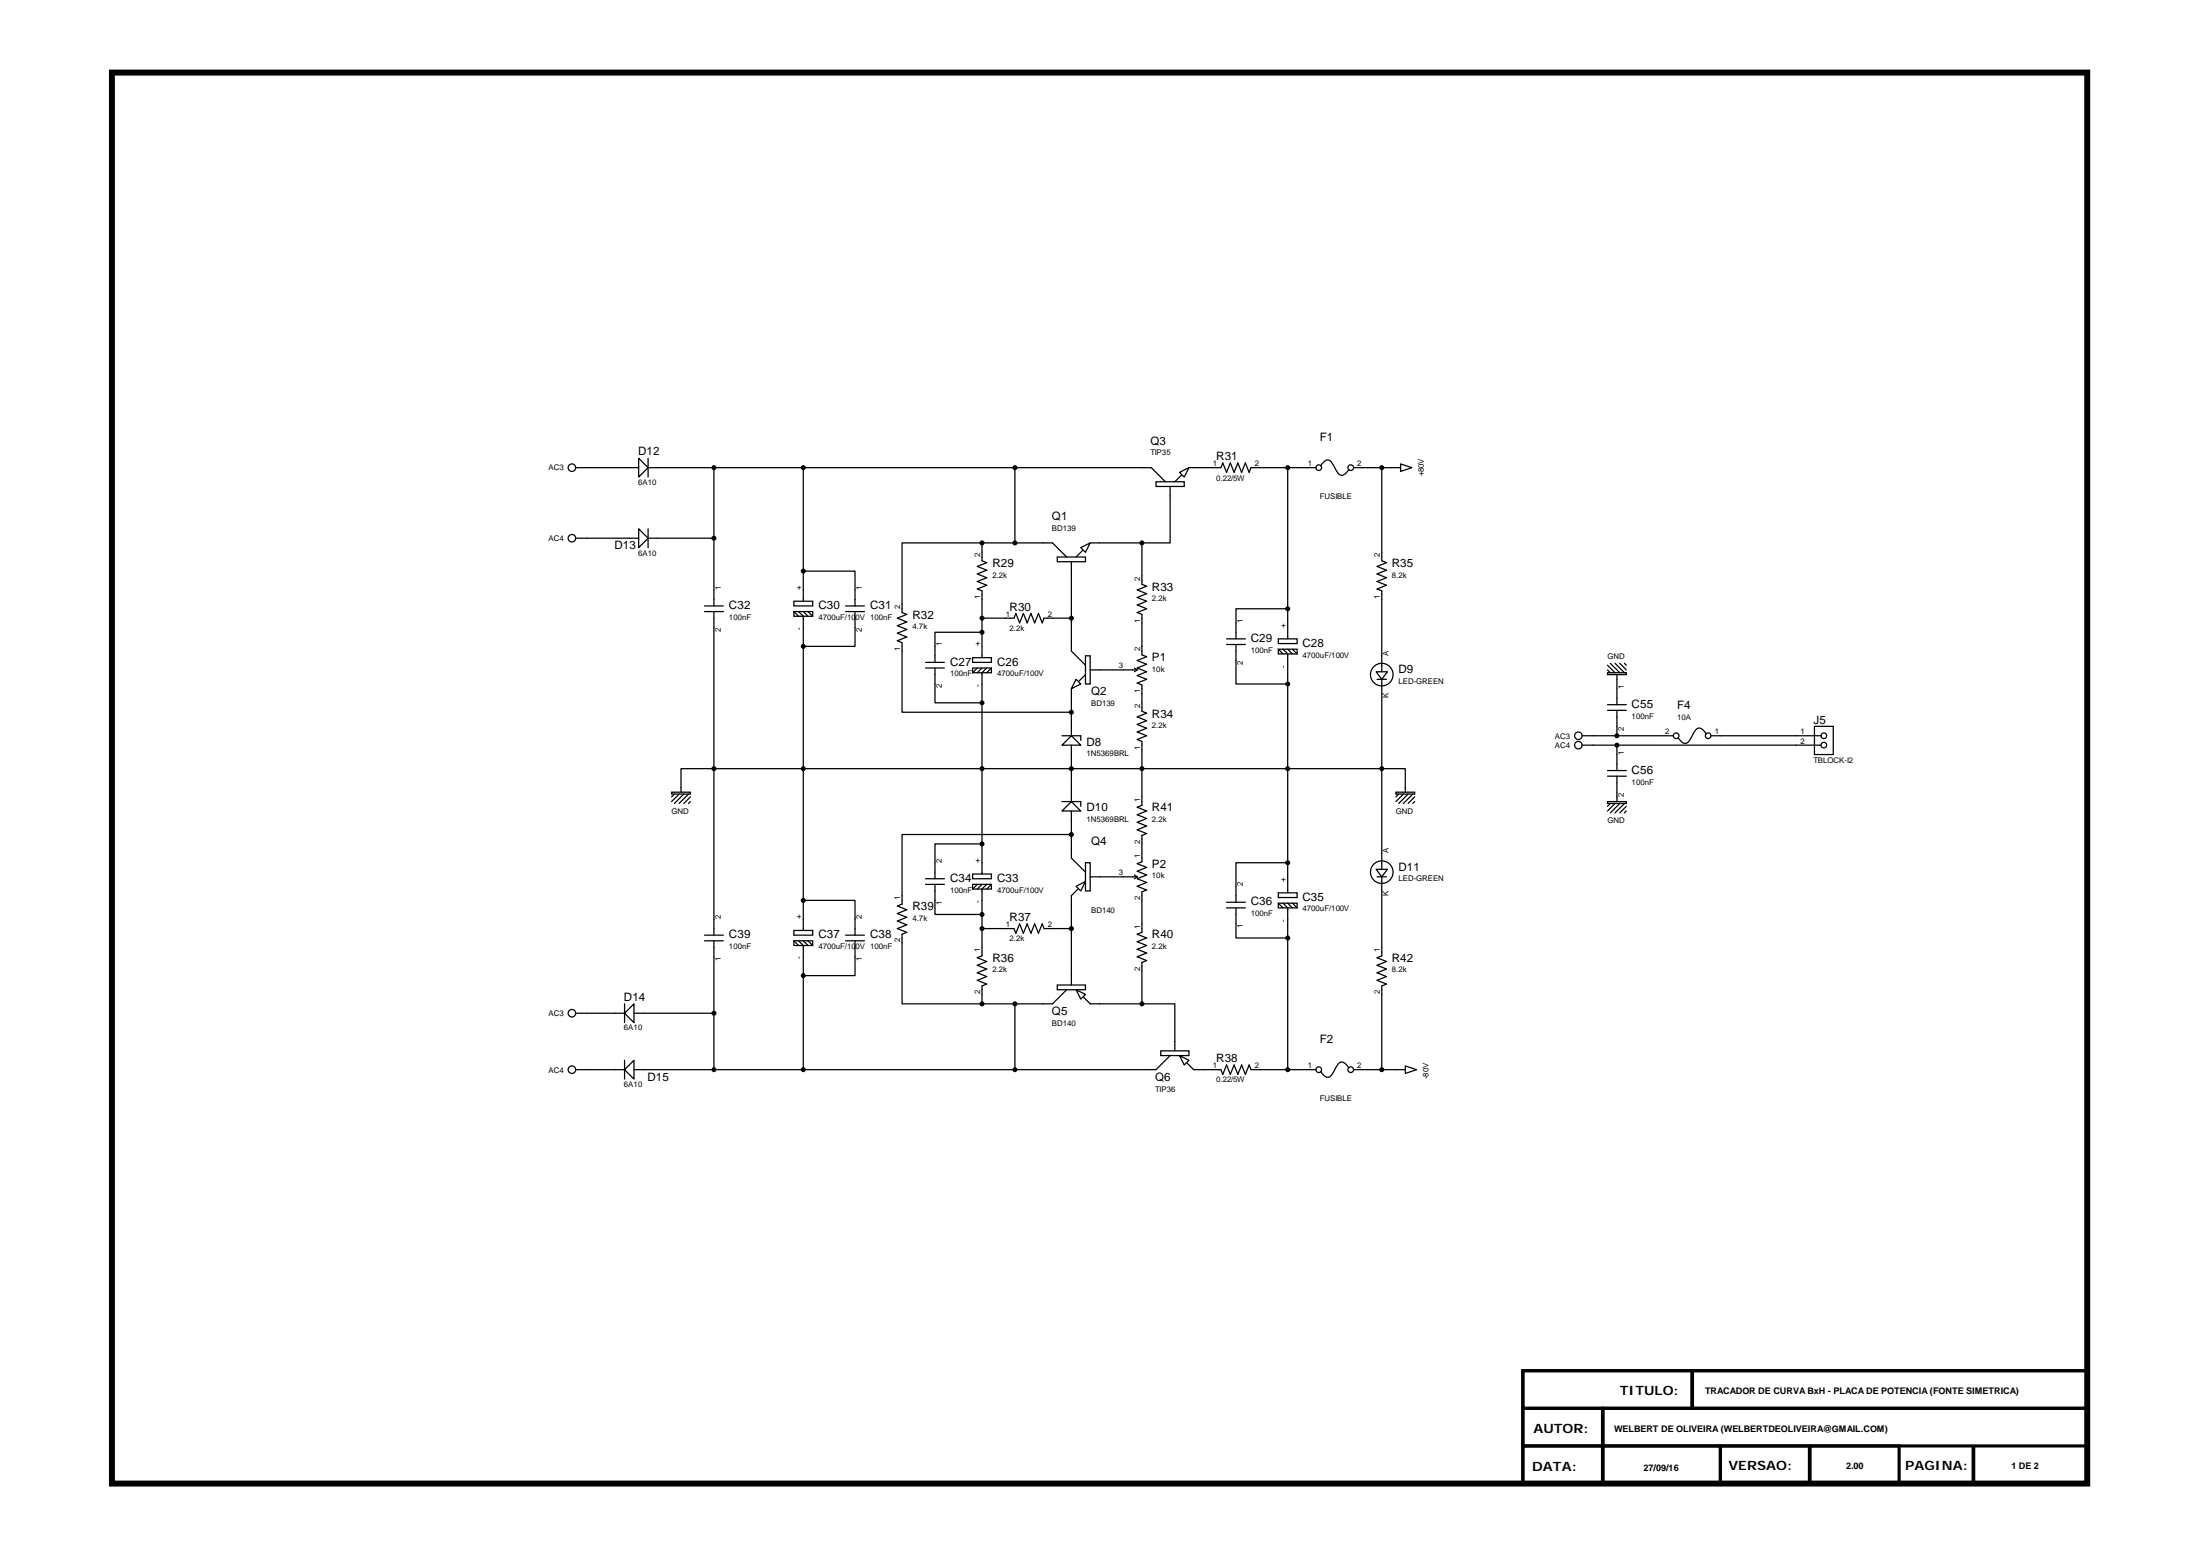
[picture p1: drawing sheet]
<svg xmlns="http://www.w3.org/2000/svg" width="594mm" height="420mm" viewBox="0 0 594 420" stroke-linecap="round" stroke-linejoin="round" font-family="sans-serif">
<g fill="none" stroke="#000" stroke-width=".34">
<path d="M155.4 126.3h17.1M172.5 123.7l2.5 2.6-2.5 2.5zM175 126.3h135.9l3.8 3.8M175 123.7v5.1M192.8 126.3v37.3M216.9 126.3v36M274.1 126.3v20.3M312.2 130.1h7.6v1.3h-7.6zM316 131.4v15.2h-7.6M318.5 127.6l2.6-1.3-1.3 2.5zM319 128.3l-1.8 1.8M321.1 126.3h8.6l.5-1.3 1 2.6 1-2.6 1 2.6 1.1-2.6 1 2.6 1-2.6 1 2.6 .5-1.3h17.5"/>
<path d="M347.7 126.3v46.2M356.6 125.8a2.1 2.1 0 0 1 2.3-1.5l.8 .8 1.1 1.8a1.71 1.71 0 0 0 2.1 1.3l1.3-1.4M365.5 126.3h12.7M373.1 126.3v25.1l1.3 .5-2.5 1.1 2.5 1-2.5 1 2.5 1-2.5 1 2.5 1-2.5 1 1.2 .6v21.8M378.2 125.3l3.1 1-3.1 1zM155.4 145.3h17.1M172.5 142.8l2.5 2.5-2.5 2.6zM175 145.3h17.8M175 142.8v5.1M216.9 154.2h14v9.4M265.2 146.6h-21.6v18.8l1.3 .5-2.6 1 2.6 1-2.6 1.1 2.6 1-2.6 1 2.6 1-2.6 1 1.3 .5v18.8h45.7M265.2 146.6v4.8l1.2 .5-2.5 1.1 2.5 1-2.5 1 2.5 1-2.5 1 2.5 1-2.5 1 1.3 .6v18"/>
<path d="M265.2 146.6h19l3.8 3.8M285.5 150.4h7.6v1.3h-7.6zM289.3 151.7v24.1l3.8 3.8M291.8 147.9l2.6-1.3-1.3 2.5zM292.4 148.6l-1.8 1.8M294.4 146.6h14M308.4 146.6v11.2l1.2 .5-2.5 1 2.5 1-2.5 1 2.5 1-2.5 1.1 2.5 1-2.5 1 1.3 .5v10.9l1.2 .5-2.5 1.1 2.5 1-2.5 1 2.5 1-2.5 1 2.5 1-2.5 1 1.3 .6v7.1l1.2 .5-2.5 1 2.5 1-2.5 1 2.5 1-2.5 1.1 2.5 1-2.5 1 1.3 .5v17.3l-1.3 .5 2.5 1-2.5 1 2.5 1-2.5 1 2.5 1.1-2.5 1 2.5 1-1.2 .5v7.1l-1.3 .5 2.5 1-2.5 1 2.5 1.1-2.5 1 2.5 1-2.5 1 2.5 1-1.2 .5v11l-1.3 .5 2.5 1-2.5 1 2.5 1-2.5 1 2.5 1-2.5 1.1 2.5 1-1.2 .5v11.2M190.2 163.6h5.1M190.2 165.1h5.1M192.8 165.1v87.4M214.4 162.3h5.1v1.3h-5.1zM214.4 165.1h5.1v1.3h-5.1z"/>
<path d="M214.4 165.1l1.2 1.3M215.6 165.1l1.3 1.3v84.8M216.9 165.1l1.3 1.3M218.2 165.1l1.3 1.3M228.3 163.6h5.1M228.3 165.1h5.1M230.9 165.1v9.4h-14M249.9 178.9h5.1M262.6 177.6h5.1v1.3h-5.1zM265.2 170.7h-12.7v8.2M265.2 166.9h8.6l.5-1.2 1 2.5 1.1-2.5 1 2.5 1-2.5 1 2.5 1-2.5 1 2.5 .5-1.3h7.4M293.1 177.1h1.3v7.6h-1.3z"/>
<path d="M331.2 172.5h5.1M331.2 174h5.1M333.8 174v10.7h13.9M345.2 172.5h5.1v1.3h-5.1zM345.2 175.3h5.1v1.3h-5.1zM345.2 175.3l1.3 1.3M346.5 175.3l1.2 1.3v64.5M347.7 164.4h-13.9v8.1M347.7 175.3l1.3 1.3M349 175.3l1.3 1.3M434.1 179.6l2 2.1M434.8 179.1l2.6 2.6"/>
<path d="M436.1 179.1l2.6 2.6M437.4 179.1l1.8 1.8M438.7 179.1l.5 .5M249.9 180.4h5.1M252.5 180.4v9.4h12.7M262.6 180.4h5.1v1.3h-5.1zM263.9 180.4l-1.3 1.3M265.2 180.4l-1.3 1.3M266.4 180.4l-1.2 1.3v54.3M267.7 180.4l-1.3 1.3M286.8 198.7h5v1.2M289.3 198.7l2.5 2.5h-5z"/>
<path d="M289.3 186v12.7M290.6 183.4l1.2 1.3-2.5 1.3zM293.1 182.2l-1.8 1.7M294.4 180.9h12.7M306.3 180.4l.8 .5M307.1 180.9l-.8 .5M371.6 181.4h3l-1.5 2zM371.9 183.4h2.5M373.1 183.4v51.3M427.2 198.7h24.7M434.1 181.7h5.1v.5h-5.1zM434.1 190.3h5.1"/>
<path d="M434.1 191.8h5.1M434.1 180.9l.7 .8M436.6 182.2v8.1M436.6 191.8v6.9M460.8 198.2a2.1 2.1 0 0 0-2.4-1.5l-.8 .8-1 1.8a1.71 1.71 0 0 1-2.1 1.3l-1.4-1.4M462 198.7h29.7M490 196.1h5v7.7h-5zM181.4 213.9h5v.5h-5zM182.1 214.4l-.7 .8M183.4 214.4l-2 2.1M183.9 213.9v-6.3h195.6v6.3M184.7 214.4l-2.6 2.6"/>
<path d="M185.9 214.4l-2.5 2.6M186.4 215.2l-1.7 1.8M186.4 216.5l-.5 .5M286.8 216.5h5v1.2M289.3 216.5l2.5 2.5h-5zM289.3 201.2v15.3M289.3 219v12.7l3.8 3.8M376.9 213.9h5.1v.5h-5.1zM377.7 214.4l-.8 .8M379 214.4l-2.1 2.1M380.2 214.4l-2.5 2.6M381.5 214.4l-2.5 2.6"/>
<path d="M382 215.2l-1.8 1.8M382 216.5l-.5 .5M427.2 201.2h64.5M434.1 216.5h5.1v.5h-5.1zM434.1 208.1h5.1M434.1 209.6h5.1M434.8 217l-.7 .7M436.1 217l-2 2M436.6 201.2v6.9M436.6 209.6v6.9M437.4 217l-2.6 2.5M438.7 217l-2.6 2.5"/>
<path d="M439.2 217.7l-1.8 1.8M439.2 219l-.5 .5M249.9 238.8h5.1M249.9 237.3h5.1M252.5 238.8v8.1h12.7M262.6 236h5.1v1.3h-5.1zM262.6 238.8h5.1v1.3h-5.1zM263.9 238.8l-1.3 1.3M265.2 227.9h-12.7v9.4M265.2 238.8l-1.3 1.3M266.4 238.8l-1.2 1.3v18l-1.3 .5 2.5 1-2.5 1 2.5 1.1-2.5 1 2.5 1-2.5 1 2.5 1-1.2 .5v4.9M267.7 238.8l-1.3 1.3"/>
<path d="M289.3 225.3h-45.7v18.8l-1.3 .5 2.6 1.1-2.6 1 2.6 1-2.6 1 2.6 1-2.6 1 2.6 1.1-1.3 .5v18.8h21.6M290.6 239.3l2.5-1.3-1.3 2.6zM293.1 233h1.3v7.6h-1.3zM294.4 236.8h12.7M306.3 236.3l.8 .5M307.1 236.8l-.8 .5M347.7 233h-13.9v10.6M371.6 234.7h3l-1.5 2.1zM371.9 236.8h2.5M373.1 236.8v21.3l-1.2 .5 2.5 1-2.5 1 2.5 1.1-2.5 1 2.5 1-2.5 1 2.5 1-1.3 .5v22.6M190.2 254h5.1M190.2 252.5h5.1"/>
<path d="M192.8 254v34.8M214.4 251.2h5.1v1.3h-5.1zM214.4 254h5.1v1.3h-5.1zM214.4 254l1.2 1.3M215.6 254l1.3 1.3v33.5M216.9 243.1h14v9.4M216.9 254l1.3 1.3M218.2 254l1.3 1.3M228.3 254h5.1M228.3 252.5h5.1M230.9 254v9.4h-14M265.2 250.7h8.6l.5 1.3 1-2.5 1.1 2.5 1-2.5 1 2.5 1-2.5 1 2.5 1-2.5 .5 1.2h7.4"/>
<path d="M291.1 240.1l-1.8 1.8v24.1M331.2 245.2h5.1M331.2 243.6h5.1M333.8 245.2v8.1h13.9M345.2 241.1h5.1v1.3h-5.1zM345.2 243.9h5.1v1.3h-5.1zM345.2 243.9l1.3 1.3M346.5 243.9l1.2 1.3v43.6M347.7 243.9l1.3 1.3M349 243.9l1.3 1.3M155.4 273.6h13.3M168.7 271.1v5"/>
<path d="M171.2 271.1v5l-2.5-2.5zM171.2 273.6h21.6M274.1 271.1v17.7M285.5 266h7.6v1.3h-7.6zM288 267.3l-3.8 3.8h-19M290.6 267.3l2.5 1.2-1.3 1.3zM292.6 269.3l1.8 1.8h14M308.4 271.1h8.8v12.7M155.4 288.8h13.3M168.7 288.8l2.5-2.5v5.1zM168.7 286.3v5.1M313.4 283.8h7.7v1.2h-7.7z"/>
<path d="M316 285l-3.8 3.8h-141M318.5 285l2.6 1.3-1.3 1.3zM320.5 287.1l1.8 1.7h7.4l.5 1.3 1-2.5 1 2.5 1-2.5 1.1 2.5 1-2.5 1 2.5 1-2.5 .5 1.2h17.5M364.2 288.3a2.1 2.1 0 0 0-2.3-1.5l-.8 .8-1 1.9a1.71 1.71 0 0 1-2.2 1.2l-1.3-1.4M365.5 288.8h14M379.5 287.8l3 1-3 1.1z"/>
<circle cx="154.4" cy="126.3" r="1.02"/>
<circle cx="356.1" cy="126.3" r=".76"/>
<circle cx="364.7" cy="126.3" r=".76"/>
<circle cx="154.4" cy="145.3" r="1.02"/>
<circle cx="373.1" cy="182.2" r="3"/>
<circle cx="426.2" cy="198.7" r="1.02"/>
<circle cx="452.6" cy="198.7" r=".76"/>
<circle cx="461.3" cy="198.7" r=".76"/>
<circle cx="492.5" cy="198.7" r=".76"/>
<circle cx="426.2" cy="201.2" r="1.02"/>
<circle cx="492.5" cy="201.2" r=".76"/>
<circle cx="373.1" cy="235.5" r="3"/>
<circle cx="154.4" cy="273.6" r="1.02"/>
<circle cx="154.4" cy="288.8" r="1.02"/>
<circle cx="356.1" cy="288.8" r=".76"/>
<circle cx="364.7" cy="288.8" r=".76"/>
</g>
<g fill="#000" stroke="#000" stroke-width=".34">
<circle cx="192.8" cy="126.3" r=".51"/>
<circle cx="216.9" cy="126.3" r=".51"/>
<circle cx="274.1" cy="126.3" r=".51"/>
<circle cx="347.7" cy="126.3" r=".51"/>
<circle cx="373.1" cy="126.3" r=".51"/>
<circle cx="192.8" cy="145.3" r=".51"/>
<circle cx="216.9" cy="154.2" r=".51"/>
<circle cx="265.2" cy="146.6" r=".51"/>
<circle cx="274.1" cy="146.6" r=".51"/>
<circle cx="308.4" cy="146.6" r=".51"/>
<circle cx="216.9" cy="174.5" r=".51"/>
<circle cx="265.2" cy="166.9" r=".51"/>
<circle cx="265.2" cy="170.7" r=".51"/>
<circle cx="289.3" cy="166.9" r=".51"/>
<circle cx="347.7" cy="164.4" r=".51"/>
<circle cx="265.2" cy="189.8" r=".51"/>
<circle cx="289.3" cy="192.3" r=".51"/>
<circle cx="347.7" cy="184.7" r=".51"/>
<circle cx="436.6" cy="198.7" r=".51"/>
<circle cx="192.8" cy="207.6" r=".51"/>
<circle cx="216.9" cy="207.6" r=".51"/>
<circle cx="265.2" cy="207.6" r=".51"/>
<circle cx="289.3" cy="207.6" r=".51"/>
<circle cx="308.4" cy="207.6" r=".51"/>
<circle cx="347.7" cy="207.6" r=".51"/>
<circle cx="373.1" cy="207.6" r=".51"/>
<circle cx="436.6" cy="201.2" r=".51"/>
<circle cx="265.2" cy="227.9" r=".51"/>
<circle cx="289.3" cy="225.3" r=".51"/>
<circle cx="347.7" cy="233" r=".51"/>
<circle cx="216.9" cy="243.1" r=".51"/>
<circle cx="265.2" cy="250.7" r=".51"/>
<circle cx="265.2" cy="246.9" r=".51"/>
<circle cx="289.3" cy="250.7" r=".51"/>
<circle cx="347.7" cy="253.3" r=".51"/>
<circle cx="192.8" cy="273.6" r=".51"/>
<circle cx="216.9" cy="263.4" r=".51"/>
<circle cx="265.2" cy="271.1" r=".51"/>
<circle cx="274.1" cy="271.1" r=".51"/>
<circle cx="308.4" cy="271.1" r=".51"/>
<circle cx="192.8" cy="288.8" r=".51"/>
<circle cx="216.9" cy="288.8" r=".51"/>
<circle cx="274.1" cy="288.8" r=".51"/>
<circle cx="347.7" cy="288.8" r=".51"/>
<circle cx="373.1" cy="288.8" r=".51"/>
</g>
<path d="M411.2 370.1h152.4v30.5h-152.4zM411.2 370.1h152.4v10.2h-152.4zM411.2 390.4h53.4v10.2h-53.4zM411.2 380.3h152.4v10.1h-152.4zM464.6 390.4h48.2v10.2h-48.2z" fill="none" stroke="#000" stroke-width=".85"/>
<path d="M456.9 370.4v9.6M432.8 380.3v9.6M432.8 390.7v9.6M488.7 390.7v9.6M532.9 390.7v9.6" fill="none" stroke="#000" stroke-width="1"/>
<path d="M30.2 19.6h533.4v381h-533.4z" fill="none" stroke="#000" stroke-width="1.6"/>
<g font-size="3.5">
<text x="437.4" y="376.6">TITULO:</text>
<text x="414.1" y="387.1">AUTOR:</text>
<text x="413.8" y="397.2">DATA:</text>
<text x="466.8" y="397">VERSAO:</text>
<text x="514.4" y="397">PAGINA:</text>
</g>
<g font-size="3.1">
<text x="356.4" y="119.2">F1</text>
<text x="172.3" y="123">D12</text>
<text x="310.6" y="120.1">Q3</text>
<text x="328.4" y="124.2">R31</text>
<text x="284.1" y="140.4">Q1</text>
<text x="165.9" y="148.4">D13</text>
<text x="268" y="153.1">R29</text>
<text x="375.8" y="153.1">R35</text>
<text x="311.1" y="159.5">R33</text>
<text x="196.8" y="164.5">C32</text>
<text x="221" y="164.5">C30</text>
<text x="234.9" y="164.5">C31</text>
<text x="246.4" y="167.1">R32</text>
<text x="272.6" y="164.9">R30</text>
<text x="337.7" y="173.4">C29</text>
<text x="256.5" y="179.8">C27</text>
<text x="269.2" y="179.8">C26</text>
<text x="311.1" y="178.5">P1</text>
<text x="351.7" y="174.7">C28</text>
<text x="377.6" y="181.8">D9</text>
<text x="294.6" y="187.7">Q2</text>
<text x="440.6" y="191.2">C55</text>
<text x="452.9" y="191.6">F4</text>
<text x="311.1" y="193.8">R34</text>
<text x="489.7" y="195.4">J5</text>
<text x="293.4" y="201.4">D8</text>
<text x="440.6" y="209">C56</text>
<text x="293.4" y="219.1">D10</text>
<text x="311.1" y="219.1">R41</text>
<text x="294.6" y="228.3">Q4</text>
<text x="256.5" y="238.1">C34</text>
<text x="269.2" y="238.1">C33</text>
<text x="311.1" y="234.3">P2</text>
<text x="377.6" y="235.1">D11</text>
<text x="246.4" y="245.7">R39</text>
<text x="337.7" y="244.5">C36</text>
<text x="351.7" y="243.2">C35</text>
<text x="272.6" y="248.6">R37</text>
<text x="196.8" y="253.4">C39</text>
<text x="221" y="253.4">C37</text>
<text x="234.9" y="253.4">C38</text>
<text x="311.1" y="253.4">R40</text>
<text x="268" y="259.7">R36</text>
<text x="375.8" y="259.7">R42</text>
<text x="168.5" y="270.2">D14</text>
<text x="284.1" y="274.1">Q5</text>
<text x="356.4" y="281.6">F2</text>
<text x="328.4" y="286.7">R38</text>
<text x="174.8" y="291.8">D15</text>
<text x="311.9" y="291.9">Q6</text>
</g>
<g font-size="2.5">
<text x="460.4" y="376.4">TRACADOR DE CURVA BxH - PLACA DE POTENCIA (FONTE SIMETRICA)</text>
<text x="435.9" y="386.5">WELBERT DE OLIVEIRA (WELBERTDEOLIVEIRA@GMAIL.COM)</text>
<text x="443.8" y="397.2">27/09/16</text>
<text x="498.5" y="396.7">2.00</text>
<text x="543.1" y="396.7">1 DE 2</text>
</g>
<g font-size="2.1">
<text x="310.6" y="123">TIP35</text>
<text x="327.5" y="125.9">1</text>
<text x="338.8" y="125.9">2</text>
<text x="353.1" y="125.9">1</text>
<text x="366.5" y="125.9">2</text>
<text x="148.1" y="127">AC3</text>
<text x="172.3" y="131">6A10</text>
<text x="328.4" y="129.8">0.22/5W</text>
<text x="384.5" y="128.7" transform="rotate(-90 384.5 128.7)">+80V</text>
<text x="356.4" y="134.8">FUSIBLE</text>
<text x="284.1" y="143.3">BD139</text>
<text x="148.1" y="146.1">AC4</text>
<text x="172.3" y="150.1">6A10</text>
<text x="264.7" y="150.4" transform="rotate(-90 264.7 150.4)">2</text>
<text x="268" y="156">2.2k</text>
<text x="372.6" y="150.4" transform="rotate(-90 372.6 150.4)">2</text>
<text x="375.8" y="156">8.2k</text>
<text x="194.6" y="159.3" transform="rotate(-90 194.6 159.3)">1</text>
<text x="216.4" y="159.3" transform="rotate(-90 216.4 159.3)">+</text>
<text x="232.7" y="159.3" transform="rotate(-90 232.7 159.3)">1</text>
<text x="264.7" y="161.8" transform="rotate(-90 264.7 161.8)">1</text>
<text x="307.8" y="156.8" transform="rotate(-90 307.8 156.8)">2</text>
<text x="372.6" y="161.8" transform="rotate(-90 372.6 161.8)">1</text>
<text x="196.8" y="167.4">100nF</text>
<text x="221" y="167.4">4700uF/100V 100nF</text>
<text x="243.1" y="164.4" transform="rotate(-90 243.1 164.4)">2</text>
<text x="271.6" y="166.5">1</text>
<text x="283" y="166.5">2</text>
<text x="311.1" y="162.3">2.2k</text>
<text x="194.6" y="170.6" transform="rotate(-90 194.6 170.6)">2</text>
<text x="216.4" y="170.1" transform="rotate(-90 216.4 170.1)">-</text>
<text x="232.7" y="170.6" transform="rotate(-90 232.7 170.6)">2</text>
<text x="246.4" y="170">4.7k</text>
<text x="272.6" y="170.4">2.2k</text>
<text x="307.8" y="168.1" transform="rotate(-90 307.8 168.1)">1</text>
<text x="335.6" y="168.2" transform="rotate(-90 335.6 168.2)">1</text>
<text x="347.2" y="169.5" transform="rotate(-90 347.2 169.5)">+</text>
<text x="243.1" y="175.7" transform="rotate(-90 243.1 175.7)">1</text>
<text x="254.3" y="174.5" transform="rotate(-90 254.3 174.5)">1</text>
<text x="264.7" y="174.5" transform="rotate(-90 264.7 174.5)">+</text>
<text x="307.8" y="175.8" transform="rotate(-90 307.8 175.8)">2</text>
<text x="335.6" y="179.5" transform="rotate(-90 335.6 179.5)">2</text>
<text x="337.7" y="176.3">100nF</text>
<text x="351.7" y="177.6">4700uF/100V</text>
<text x="375" y="177.1" transform="rotate(-90 375 177.1)">A</text>
<text x="434.1" y="177.8">GND</text>
<text x="254.3" y="185.9" transform="rotate(-90 254.3 185.9)">2</text>
<text x="256.5" y="182.7">100nF</text>
<text x="264.7" y="185.4" transform="rotate(-90 264.7 185.4)">-</text>
<text x="269.2" y="182.7">4700uF/100V</text>
<text x="302.1" y="180.5">3</text>
<text x="311.1" y="181.4">10k</text>
<text x="347.2" y="180.3" transform="rotate(-90 347.2 180.3)">-</text>
<text x="377.6" y="184.7">LED-GREEN</text>
<text x="438.5" y="186" transform="rotate(-90 438.5 186)">1</text>
<text x="294.6" y="190.7">BD139</text>
<text x="307.8" y="191.1" transform="rotate(-90 307.8 191.1)">2</text>
<text x="307.8" y="187.2" transform="rotate(-90 307.8 187.2)">1</text>
<text x="375" y="188.6" transform="rotate(-90 375 188.6)">K</text>
<text x="311.1" y="196.6">2.2k</text>
<text x="438.5" y="197.3" transform="rotate(-90 438.5 197.3)">2</text>
<text x="440.6" y="194.1">100nF</text>
<text x="452.9" y="194.5">10A</text>
<text x="307.8" y="202.4" transform="rotate(-90 307.8 202.4)">1</text>
<text x="419.9" y="199.4">AC3</text>
<text x="419.9" y="202">AC4</text>
<text x="438.5" y="203.8" transform="rotate(-90 438.5 203.8)">1</text>
<text x="449.7" y="198.2">2</text>
<text x="463" y="198.2">1</text>
<text x="486.2" y="198.2">1</text>
<text x="486.2" y="200.8">2</text>
<text x="293.4" y="204.3">1N5369BRL</text>
<text x="489.7" y="206">TBLOCK-I2</text>
<text x="438.5" y="215.1" transform="rotate(-90 438.5 215.1)">2</text>
<text x="440.6" y="211.9">100nF</text>
<text x="181.4" y="219.8">GND</text>
<text x="293.4" y="222">1N5369BRL</text>
<text x="307.8" y="216.5" transform="rotate(-90 307.8 216.5)">1</text>
<text x="311.1" y="222">2.2k</text>
<text x="376.9" y="219.8">GND</text>
<text x="307.8" y="227.8" transform="rotate(-90 307.8 227.8)">2</text>
<text x="434.1" y="222.3">GND</text>
<text x="254.3" y="233" transform="rotate(-90 254.3 233)">2</text>
<text x="264.7" y="233" transform="rotate(-90 264.7 233)">+</text>
<text x="307.8" y="231.7" transform="rotate(-90 307.8 231.7)">1</text>
<text x="375" y="230.4" transform="rotate(-90 375 230.4)">A</text>
<text x="302.1" y="236.3">3</text>
<text x="311.1" y="237.2">10k</text>
<text x="335.6" y="239.3" transform="rotate(-90 335.6 239.3)">2</text>
<text x="347.2" y="238" transform="rotate(-90 347.2 238)">+</text>
<text x="377.6" y="238">LED-GREEN</text>
<text x="243.1" y="243.1" transform="rotate(-90 243.1 243.1)">1</text>
<text x="254.3" y="244.3" transform="rotate(-90 254.3 244.3)">1</text>
<text x="256.5" y="241">100nF</text>
<text x="264.7" y="243.8" transform="rotate(-90 264.7 243.8)">-</text>
<text x="269.2" y="241">4700uF/100V</text>
<text x="307.8" y="243" transform="rotate(-90 307.8 243)">2</text>
<text x="375" y="241.9" transform="rotate(-90 375 241.9)">K</text>
<text x="194.6" y="248.2" transform="rotate(-90 194.6 248.2)">2</text>
<text x="216.4" y="248.2" transform="rotate(-90 216.4 248.2)">+</text>
<text x="232.7" y="248.2" transform="rotate(-90 232.7 248.2)">2</text>
<text x="246.4" y="248.6">4.7k</text>
<text x="271.6" y="250.3">1</text>
<text x="283" y="250.3">2</text>
<text x="294.6" y="246.5">BD140</text>
<text x="307.8" y="250.7" transform="rotate(-90 307.8 250.7)">1</text>
<text x="335.6" y="250.7" transform="rotate(-90 335.6 250.7)">1</text>
<text x="337.7" y="247.4">100nF</text>
<text x="347.2" y="248.9" transform="rotate(-90 347.2 248.9)">-</text>
<text x="351.7" y="246.1">4700uF/100V</text>
<text x="196.8" y="256.2">100nF</text>
<text x="221" y="256.2">4700uF/100V 100nF</text>
<text x="243.1" y="254.5" transform="rotate(-90 243.1 254.5)">2</text>
<text x="264.7" y="257.1" transform="rotate(-90 264.7 257.1)">1</text>
<text x="272.6" y="254.1">2.2k</text>
<text x="311.1" y="256.2">2.2k</text>
<text x="372.6" y="257.1" transform="rotate(-90 372.6 257.1)">1</text>
<text x="194.6" y="259.5" transform="rotate(-90 194.6 259.5)">1</text>
<text x="216.4" y="259" transform="rotate(-90 216.4 259)">-</text>
<text x="232.7" y="259.5" transform="rotate(-90 232.7 259.5)">1</text>
<text x="268" y="262.6">2.2k</text>
<text x="307.8" y="262.1" transform="rotate(-90 307.8 262.1)">2</text>
<text x="375.8" y="262.6">8.2k</text>
<text x="264.7" y="268.4" transform="rotate(-90 264.7 268.4)">2</text>
<text x="372.6" y="268.4" transform="rotate(-90 372.6 268.4)">2</text>
<text x="148.1" y="274.4">AC3</text>
<text x="168.5" y="278.3">6A10</text>
<text x="284.1" y="277">BD140</text>
<text x="148.1" y="289.6">AC4</text>
<text x="168.5" y="293.5">6A10</text>
<text x="327.5" y="288.4">1</text>
<text x="328.4" y="292.2">0.22/5W</text>
<text x="338.8" y="288.4">2</text>
<text x="353.1" y="288.4">1</text>
<text x="366.5" y="288.4">2</text>
<text x="385.7" y="291.4" transform="rotate(-90 385.7 291.4)">-80V</text>
<text x="311.9" y="294.8">TIP36</text>
<text x="356.4" y="297.3">FUSIBLE</text>
</g>
</svg>
